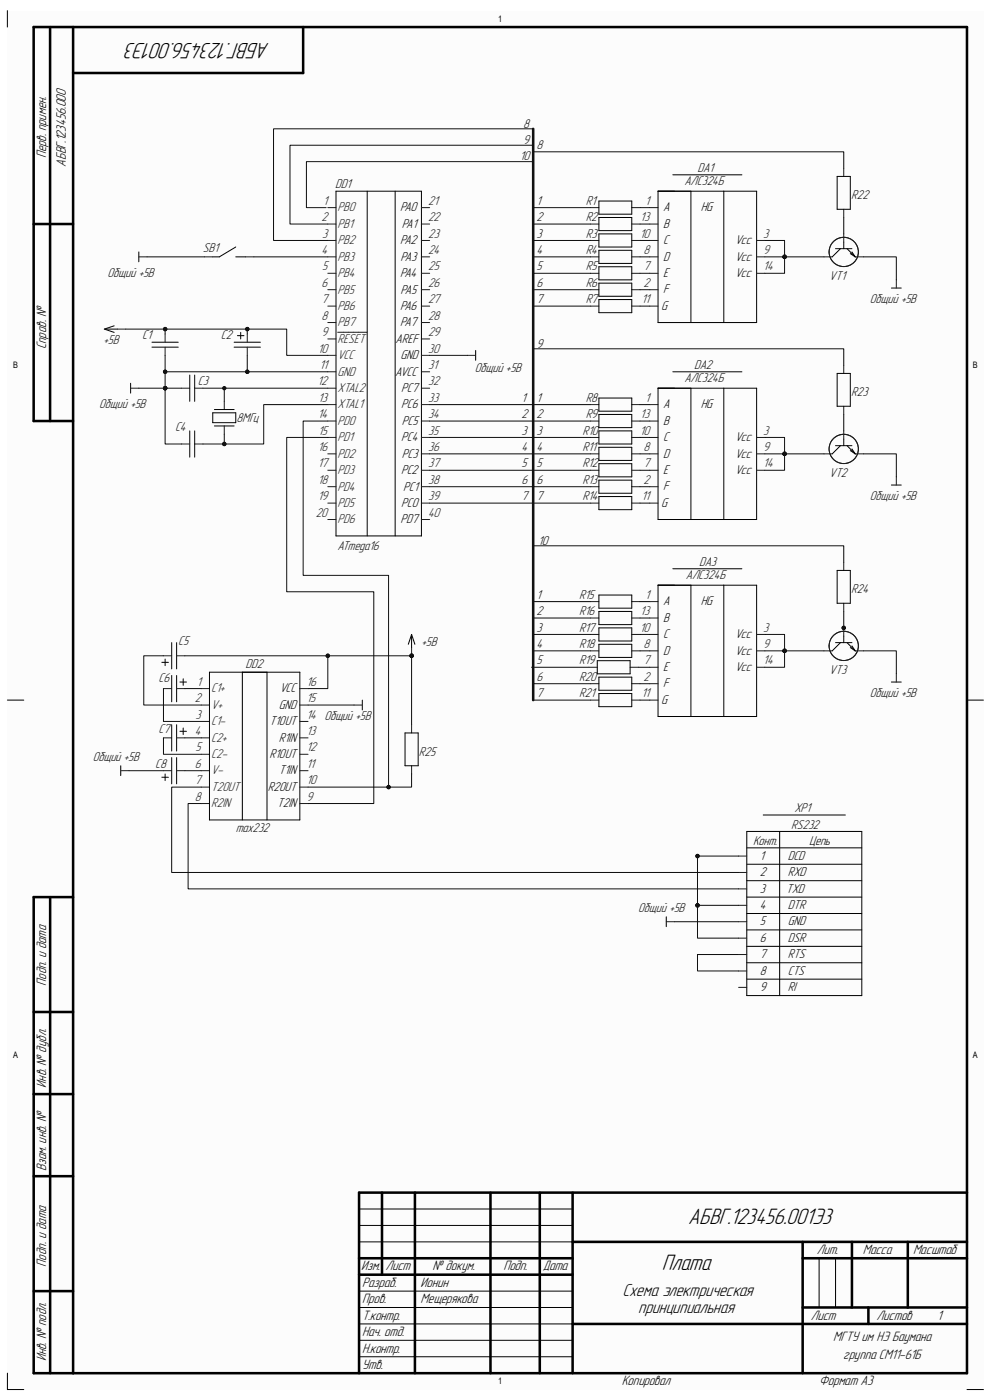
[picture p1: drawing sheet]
<svg xmlns="http://www.w3.org/2000/svg" width="297mm" height="420mm" viewBox="0 0 297 420" stroke-linecap="round" stroke-linejoin="round" font-family="sans-serif">
<g fill="#fcfcfc">
<path d="M2.2 3.2h292.5v413.7h-292.5z" fill-rule="evenodd"/>
<path d="M7.1 8.1h282.7v403.8h-282.7z" fill-rule="evenodd"/>
</g>
<g fill="none" stroke="#000" stroke-width=".3">
<path d="M2.2 3.2v4.9M100.7 57.4h25.6v103.4h-25.6zM110.1 57.4v103.4M118.4 57.4v103.4M197.2 57.4h29.6v39.4h-29.6zM201.7 52.4h20.6M207.1 57.4v39.4M216.9 57.4v39.4M250.9 52.9h3.9v9.9h-3.9zM70.7 77.1h2.9M70.7 74.1l-3.7 2.2a4 4 0 0 1-3.2 .8M179.5 60.3h9.8v4h-9.8z"/>
<path d="M179.5 65.2h9.8v4h-9.8zM179.5 70.2h9.8v3.9h-9.8zM179.5 75.1h9.8v3.9h-9.8zM250.4 74.6h4.9M251.9 74.6l-2.5 2.5M252.9 72.6v2M253.9 74.6l2.4 2.5M254.8 76.1l1.5 1M255.3 75.6l1 1.5M31.8 98.7h3.4M34.2 97.7l-2.9 1 2.9 1M72.1 99.7v2"/>
<path d="M179.5 80h9.8v4h-9.8zM179.5 84.9h9.8v4h-9.8zM179.5 89.9h9.8v3.9h-9.8zM267.2 86.4h2.9M39.1 115v2.9M45.5 102.7h7.9M45.5 104.1h7.9M56.9 112.5v7.9M58.3 112.5v7.9M70.2 102.7h7.8M70.2 104.1h7.8M71.2 100.7h1.9"/>
<path d="M142.6 105.1v3M179.5 119.4h9.8v3.9h-9.8zM197.2 116.5h29.6v39.4h-29.6zM201.7 111.5h20.6M207.1 116.5v39.4M216.9 116.5v39.4M250.9 112h3.9v9.9h-3.9zM56.9 129.3v7.8M58.3 129.3v7.8M63.8 123.8h6.9v3h-6.9zM64.3 122.9h5.9M64.3 127.8h5.9"/>
<path d="M179.5 124.3h9.8v4h-9.8zM179.5 129.3h9.8v3.9h-9.8zM179.5 134.2h9.8v3.9h-9.8zM179.5 139.1h9.8v4h-9.8zM250.4 133.7h4.9M251.9 133.7l-2.5 2.5M252.9 131.7v2M253.9 133.7l2.4 2.5M254.8 135.2l1.5 1M255.3 134.7l1 1.5M179.5 144h9.8v4h-9.8zM179.5 149h9.8v3.9h-9.8z"/>
<path d="M267.2 145.5h2.9M179.5 178.5h9.8v3.9h-9.8zM197.2 175.6h29.6v39.3h-29.6zM201.7 170.6h20.6M207.1 175.6v39.3M216.9 175.6v39.3M250.9 171.1h3.9v9.9h-3.9zM48.5 198.7h2M49.5 197.7v2M51.5 192.8v7.9M52.9 192.8v7.9M179 198.2h9.8v3.9h-9.8z"/>
<path d="M179.5 183.4h9.8v4h-9.8zM179.5 188.4h9.8v3.9h-9.8zM179.5 193.3h9.8v3.9h-9.8zM250.4 192.8h4.9M251.9 192.8l-2.5 2.5M252.9 190.8v2M253.9 192.8l2.4 2.5M254.8 194.3l1.5 1M255.3 193.8l1 1.5M2.2 210h4.9M51.5 202.6v7.9M51.5 217.4v7.9"/>
<path d="M52.9 202.6v7.9M52.9 217.4v7.9M53.9 204.6h2M53.9 219.4h2M54.9 203.6v2M54.9 218.4v2M108.6 210v3M121.4 219.9h3.9v9.8h-3.9zM179.5 203.1h9.8v4h-9.8zM179.5 208.1h9.8v3.9h-9.8zM267.2 204.6h2.9M289.8 210h4.9"/>
<path d="M36.2 229.7v3M48.5 233.2h2M49.5 232.2v2M51.5 227.3v7.8M52.9 227.3v7.8M107.6 372.6h64M107.6 367.6h64M107.6 362.7h64M245.5 377.5v14.7M250.4 377.5v14.7M107.6 397.2h64M107.6 392.2h64"/>
<path d="M107.6 387.3h64M2.2 411.9v5h4.9M107.6 407h64M107.6 402.1h64M289.8 416.9h4.9"/>
</g>
<g fill="none" stroke="#000" stroke-width=".76">
<path d="M15 8.1v118.2M21.9 8.1v403.8M90.9 8.1v13.8h-69M10.1 67.2h11.8M21.9 126.3h-11.8v-118.2h279.7v403.8h-279.7v-142.8h11.8M15 269.1v142.8M10.1 303.6h11.8M10.1 328.2h11.8M10.1 352.8h11.8M114.5 357.8v24.6M124.4 357.8v54.1M147 357.8v54.1"/>
<path d="M161.8 357.8v54.1M171.6 357.8v54.1M289.8 357.8h-182.2v54.1M107.6 377.5h64M171.6 372.6h118.2M240.6 377.5h49.2M240.6 372.6v39.3M255.3 372.6v19.6M272.1 372.6v19.6M10.1 387.3h11.8M107.6 382.4h64M171.6 397.2h118.2"/>
<path d="M240.6 392.2h49.2M260.3 392.2v5"/>
</g>
<g fill="none" stroke="#1c1c1c" stroke-width=".3">
<path d="M252.9 50.5v2.4M61.3 77.1h2.5M73.6 77.1h2.5M98.2 62.3h2.5M98.2 67.2h2.5M98.2 72.1h2.5M98.2 77.1h2.5M126.3 62.3h2.5M126.3 67.2h2.5M126.3 72.1h2.5M126.3 77.1h2.5M177 62.3h2.5"/>
<path d="M177 67.2h2.5M177 72.1h2.5M177 77.1h2.5M189.3 62.3h2.5M189.3 67.2h2.5M189.3 72.1h2.5M189.3 77.1h2.5M194.8 62.3h2.4M194.8 67.2h2.4M194.8 72.1h2.4M194.8 77.1h2.4M226.8 72.1h2.4"/>
<path d="M226.8 77.1h2.4M247 77.1h2.4M252.9 62.8v2.4M252.9 70.2v2.4M256.3 77.1h2.5M35.2 98.7h2.5M98.2 82h2.5M98.2 86.9h2.5M98.2 91.8h2.5M98.2 96.8h2.5M126.3 82h2.5M126.3 86.9h2.5"/>
<path d="M126.3 91.8h2.5M126.3 96.8h2.5M177 82h2.5M177 86.9h2.5M177 91.8h2.5M189.3 82h2.5M189.3 86.9h2.5M189.3 91.8h2.5M194.8 82h2.4M194.8 86.9h2.4M194.8 91.8h2.4M226.8 82h2.4"/>
<path d="M268.6 84v2.4M39.1 116.5h2.5M49.5 100.2v2.5M49.5 104.1v2.5M54.4 116.5h2.5M58.3 116.5h2.5M74.1 100.2v2.5M74.1 104.1v2.5M98.2 101.7h2.5M98.2 106.6h2.5M98.2 111.5h2.5M98.2 116.5h2.5"/>
<path d="M126.3 101.7h2.5M126.3 106.6h2.5M126.3 111.5h2.5M126.3 116.5h2.5M140.1 106.6h2.5M252.9 109.6v2.4M54.4 133.2h2.5M58.3 133.2h2.5M67.2 120.4v2.5M67.2 127.8v2.4M98.2 121.4h2.5M98.2 126.3h2.5"/>
<path d="M98.2 131.2h2.5M98.2 136.2h2.5M126.3 121.4h2.5M126.3 126.3h2.5M126.3 131.2h2.5M126.3 136.2h2.5M177 121.4h2.5M177 126.3h2.5M177 131.2h2.5M177 136.2h2.5M189.3 121.4h2.5M189.3 126.3h2.5"/>
<path d="M189.3 131.2h2.5M189.3 136.2h2.5M194.8 121.4h2.4M194.8 126.3h2.4M194.8 131.2h2.4M194.8 136.2h2.4M226.8 131.2h2.4M226.8 136.2h2.4M247 136.2h2.4M252.9 121.9v2.4M252.9 129.3v2.4M256.3 136.2h2.5"/>
<path d="M98.2 141.1h2.5M98.2 146h2.5M98.2 150.9h2.5M98.2 155.9h2.5M126.3 141.1h2.5M126.3 146h2.5M126.3 150.9h2.5M126.3 155.9h2.5M177 141.1h2.5M177 146h2.5M177 150.9h2.5M189.3 141.1h2.5"/>
<path d="M189.3 146h2.5M189.3 150.9h2.5M194.8 141.1h2.4M194.8 146h2.4M194.8 150.9h2.4M226.8 141.1h2.4M268.6 143.1v2.4M252.9 168.7v2.4M49 196.7h2.5M52.9 196.7h2.5M177 180.5h2.5M177 185.4h2.5"/>
<path d="M177 190.3h2.5M177 195.3h2.5M189.3 180.5h2.5M189.3 185.4h2.5M189.3 190.3h2.5M189.3 195.3h2.5M194.8 180.5h2.4M194.8 185.4h2.4M194.8 190.3h2.4M194.8 195.3h2.4M226.8 190.3h2.4M226.8 195.3h2.4"/>
<path d="M247 195.3h2.4M252.9 181v2.4M252.9 188.4v2.4M256.3 195.3h2.5M49 206.6h2.5M52.9 206.6h2.5M106.1 211.5h2.5M123.4 217.4v2.5M176.5 200.2h2.5M177 205.1h2.5M177 210h2.5M188.8 200.2h2.5"/>
<path d="M189.3 205.1h2.5M189.3 210h2.5M194.8 200.2h2.4M194.8 205.1h2.4M194.8 210h2.4M226.8 200.2h2.4M268.6 202.1v2.5M36.2 231.2h2.5M49 221.4h2.5M49 231.2h2.5M52.9 221.4h2.5M52.9 231.2h2.5"/>
<path d="M123.4 229.7v2.5"/>
<circle cx="252.9" cy="75.6" r="4.4"/>
<circle cx="252.9" cy="134.7" r="4.4"/>
<circle cx="252.9" cy="193.8" r="4.4"/>
</g>
<path d="M101.2 99.7h8.7" fill="none" stroke="#1d1d1d" stroke-width=".3"/>
<circle cx="123.4" cy="196.7" r=".5" fill="#0e0e0e"/>
<circle cx="123.4" cy="196.7" r=".5" fill="none" stroke="#0e0e0e" stroke-width=".3"/>
<path d="M123.4 194.3v2.4" fill="none" stroke="#1c1c1c" stroke-width=".3"/>
<circle cx="123.4" cy="196.7" r=".5" fill="#0e0e0e"/>
<g fill="none" stroke="#0e0e0e" stroke-width=".3">
<path d="M74.1 98.7h-24.6v1.5"/>
<circle cx="123.4" cy="196.7" r=".5"/>
</g>
<g fill="none" stroke="#000" stroke-width=".3">
<path d="M41.6 75.6v2.9M122.4 193.3l1-3 .9 3M123.4 190.8v3.5M62.8 201.7h27.1v44.3h-27.1zM72.6 201.7v44.3M80 201.7v44.3M223.8 249.4h34.5v49.3h-34.5zM223.8 254.3h34.5M223.8 259.3h34.5M228.7 244.5h24.7M233.7 249.4v49.3M199.7 275v3"/>
<path d="M223.8 264.2h34.5M223.8 269.1h34.5M223.8 274h34.5M223.8 279h34.5M223.8 283.9h34.5M223.8 288.8h34.5M223.8 293.7h34.5"/>
</g>
<g fill="none" stroke="#1c1c1c" stroke-width=".3">
<path d="M41.6 77.1h2.5M60.3 206.6h2.5M60.3 211.5h2.5M60.3 216.4h2.5M89.9 206.6h2.4M89.9 211.5h2.4M89.9 216.4h2.4M60.3 221.4h2.5M60.3 226.3h2.5M60.3 231.2h2.5M60.3 236.1h2.5M89.9 221.4h2.4"/>
<path d="M89.9 226.3h2.4M89.9 231.2h2.4M89.9 236.1h2.4M60.3 241.1h2.5M89.9 241.1h2.4M221.4 256.8h2.4M199.7 276.5h2.5M221.4 261.7h2.4M221.4 266.7h2.4M221.4 271.6h2.4M221.4 276.5h2.4M221.4 281.4h2.4"/>
<path d="M221.4 286.4h2.4M221.4 291.3h2.4M221.4 296.2h2.4"/>
</g>
<circle cx="74.1" cy="98.7" r=".5" fill="#0e0e0e"/>
<circle cx="74.1" cy="98.7" r=".5" fill="none" stroke="#0e0e0e" stroke-width=".3"/>
<circle cx="49.5" cy="98.7" r=".5" fill="#0e0e0e"/>
<g fill="none" stroke="#0e0e0e" stroke-width=".3">
<path d="M74.1 100.2v-1.5h11.8v7.9h12.3"/>
<circle cx="49.5" cy="98.7" r=".5"/>
</g>
<circle cx="74.1" cy="98.7" r=".5" fill="#0e0e0e"/>
<g fill="none" stroke="#0e0e0e" stroke-width=".3">
<path d="M74.1 106.6v4.9h24.1"/>
<circle cx="74.1" cy="98.7" r=".5"/>
</g>
<circle cx="74.1" cy="111.5" r=".5" fill="#0e0e0e"/>
<g fill="none" stroke="#0e0e0e" stroke-width=".3">
<path d="M60.8 116.5h37.4M67.2 116.5v3.9"/>
<circle cx="74.1" cy="111.5" r=".5"/>
</g>
<circle cx="67.2" cy="116.4" r=".5" fill="#0e0e0e"/>
<g fill="none" stroke="#0e0e0e" stroke-width=".3">
<path d="M98.2 121.4h-19.2v11.8h-18.2"/>
<circle cx="67.2" cy="116.4" r=".5"/>
</g>
<circle cx="67.2" cy="133.2" r=".5" fill="#0e0e0e"/>
<g fill="none" stroke="#0e0e0e" stroke-width=".3">
<path d="M67.2 130.2v3"/>
<circle cx="67.2" cy="133.2" r=".5"/>
</g>
<circle cx="67.2" cy="133.2" r=".5" fill="#0e0e0e"/>
<g fill="none" stroke="#0e0e0e" stroke-width=".3">
<path d="M37.7 98.7h11.8"/>
<circle cx="67.2" cy="133.2" r=".5"/>
</g>
<circle cx="49.5" cy="98.7" r=".5" fill="#0e0e0e"/>
<g fill="none" stroke="#0e0e0e" stroke-width=".3">
<path d="M159.8 49v-.5h-68v13.8h5.9M128.8 106.6h11.3M128.8 121.4h48.2M235.1 136.2v4.9h-5.9"/>
<circle cx="49.5" cy="98.7" r=".5"/>
</g>
<circle cx="235.1" cy="136.2" r=".5" fill="#0e0e0e"/>
<g fill="none" stroke="#0e0e0e" stroke-width=".3">
<path d="M191.8 121.4h3M191.8 126.3h3M191.8 131.2h3M191.8 136.2h3M229.2 136.2h5.9M191.8 146h3M191.8 150.9h3M191.8 141.1h3"/>
<circle cx="235.1" cy="136.2" r=".5"/>
</g>
<circle cx="235.1" cy="136.2" r=".5" fill="#0e0e0e"/>
<g fill="none" stroke="#0e0e0e" stroke-width=".3">
<path d="M235.1 136.2h11.9M252.9 124.3v5M258.8 136.2h9.8v6.9"/>
<circle cx="235.1" cy="136.2" r=".5"/>
</g>
<circle cx="235.1" cy="136.2" r=".5" fill="#0e0e0e"/>
<g fill="none" stroke="#0e0e0e" stroke-width=".3">
<path d="M229.2 131.2h5.9v5"/>
<circle cx="235.1" cy="136.2" r=".5"/>
</g>
<circle cx="235.1" cy="136.2" r=".5" fill="#0e0e0e"/>
<g fill="none" stroke="#0e0e0e" stroke-width=".3">
<path d="M235.1 77.1v4.9h-5.9"/>
<circle cx="235.1" cy="136.2" r=".5"/>
</g>
<circle cx="235.1" cy="77.1" r=".5" fill="#0e0e0e"/>
<g fill="none" stroke="#0e0e0e" stroke-width=".3">
<path d="M191.8 62.3h3M191.8 67.2h3M191.8 72.1h3M191.8 77.1h3M229.2 77.1h5.9M191.8 82h3M191.8 86.9h3M191.8 91.8h3"/>
<circle cx="235.1" cy="77.1" r=".5"/>
</g>
<circle cx="235.1" cy="77.1" r=".5" fill="#0e0e0e"/>
<g fill="none" stroke="#0e0e0e" stroke-width=".3">
<path d="M235.1 77.1h11.9M252.9 65.2v5M258.8 77.1h9.8v6.9"/>
<circle cx="235.1" cy="77.1" r=".5"/>
</g>
<circle cx="235.1" cy="77.1" r=".5" fill="#0e0e0e"/>
<g fill="none" stroke="#0e0e0e" stroke-width=".3">
<path d="M229.2 72.1h5.9v5"/>
<circle cx="235.1" cy="77.1" r=".5"/>
</g>
<circle cx="235.1" cy="77.1" r=".5" fill="#0e0e0e"/>
<g fill="none" stroke="#0e0e0e" stroke-width=".3">
<path d="M235.1 195.3v4.9h-5.9"/>
<circle cx="235.1" cy="77.1" r=".5"/>
</g>
<circle cx="235.1" cy="195.2" r=".5" fill="#0e0e0e"/>
<g fill="none" stroke="#0e0e0e" stroke-width=".3">
<path d="M191.8 180.5h3M191.8 185.4h3M191.8 190.3h3M191.8 195.3h3M229.2 195.3h5.9M191.3 200.2h3.5M191.8 205.1h3M191.8 210h3"/>
<circle cx="235.1" cy="195.2" r=".5"/>
</g>
<circle cx="235.1" cy="195.2" r=".5" fill="#0e0e0e"/>
<g fill="none" stroke="#0e0e0e" stroke-width=".3">
<path d="M235.1 195.3h11.9M258.8 195.3h9.8v6.8"/>
<circle cx="235.1" cy="195.2" r=".5"/>
</g>
<circle cx="235.1" cy="195.2" r=".5" fill="#0e0e0e"/>
<g fill="none" stroke="#0e0e0e" stroke-width=".3">
<path d="M229.2 190.3h5.9v5"/>
<circle cx="235.1" cy="195.2" r=".5"/>
</g>
<circle cx="235.1" cy="195.2" r=".5" fill="#0e0e0e"/>
<g fill="none" stroke="#0e0e0e" stroke-width=".3">
<path d="M159.8 62.3h17.2M159.8 67.2h17.2M159.8 72.1h17.2M159.8 77.1h17.2M159.8 82h17.2M159.8 86.9h17.2M159.8 91.8h17.2M74.1 111.5h-24.6v5"/>
<circle cx="235.1" cy="195.2" r=".5"/>
</g>
<circle cx="49.5" cy="116.4" r=".5" fill="#0e0e0e"/>
<circle cx="49.5" cy="116.4" r=".5" fill="none" stroke="#0e0e0e" stroke-width=".3"/>
<circle cx="49.5" cy="116.4" r=".5" fill="#0e0e0e"/>
<circle cx="49.5" cy="116.4" r=".5" fill="none" stroke="#0e0e0e" stroke-width=".3"/>
<circle cx="49.5" cy="111.5" r=".5" fill="#0e0e0e"/>
<circle cx="49.5" cy="111.5" r=".5" fill="none" stroke="#0e0e0e" stroke-width=".3"/>
<circle cx="74.1" cy="111.5" r=".5" fill="#0e0e0e"/>
<g fill="none" stroke="#0e0e0e" stroke-width=".3">
<path d="M41.6 116.5h7.9M159.8 104.6h93.1v5M159.8 163.7h93.1v5M159.8 180.5h17.2M159.8 185.4h17.2M159.8 190.3h17.2M159.8 195.3h17.2M159.3 200.2h17.2M159.8 205.1h17.2M159.8 210h17.2"/>
<circle cx="74.1" cy="111.5" r=".5"/>
</g>
<circle cx="49.5" cy="116.4" r=".5" fill="#0e0e0e"/>
<g fill="none" stroke="#0e0e0e" stroke-width=".3">
<path d="M49.5 106.6v4.9"/>
<circle cx="49.5" cy="116.4" r=".5"/>
</g>
<circle cx="49.5" cy="111.5" r=".5" fill="#0e0e0e"/>
<circle cx="49.5" cy="111.5" r=".5" fill="none" stroke="#0e0e0e" stroke-width=".3"/>
<circle cx="252.9" cy="188.4" r=".5" fill="#0e0e0e"/>
<g fill="none" stroke="#0e0e0e" stroke-width=".3">
<path d="M252.9 183.4v5"/>
<circle cx="252.9" cy="188.4" r=".5"/>
</g>
<circle cx="252.9" cy="188.4" r=".5" fill="#0e0e0e"/>
<g fill="none" stroke="#0e0e0e" stroke-width=".3">
<path d="M159.8 38.6h-77.8v33.5h16.2M159.8 43.6h-72.9v23.6h11.3M159.8 45.5h93.1v5M54.4 116.5h-4.9v16.7h4.9M128.8 126.3h48.2M128.8 131.2h48.2M128.8 136.2h48.2M128.8 141.1h48.2M128.8 146h48.2M128.8 150.9h48.2"/>
<circle cx="252.9" cy="188.4" r=".5"/>
</g>
<circle cx="49.5" cy="116.4" r=".5" fill="#0e0e0e"/>
<g fill="none" stroke="#0e0e0e" stroke-width=".3">
<path d="M55.4 196.7h42.8v9.9h-5.9M49 206.6v9.8h11.3M55.4 206.6h4.9M92.3 211.5h13.8M38.7 231.2h10.3M49 221.4v4.9h11.3M55.4 221.4h4.9M55.4 231.2h4.9"/>
<circle cx="49.5" cy="116.4" r=".5"/>
</g>
<circle cx="98.2" cy="196.7" r=".5" fill="#0e0e0e"/>
<g fill="none" stroke="#0e0e0e" stroke-width=".3">
<path d="M98.2 131.2h-12.3v46.3h26.1v63.6h-19.7M49 196.7h-5.9v14.8h17.2M123.4 196.7v20.7"/>
<circle cx="98.2" cy="196.7" r=".5"/>
</g>
<circle cx="123.4" cy="196.7" r=".5" fill="#0e0e0e"/>
<g fill="none" stroke="#0e0e0e" stroke-width=".3">
<path d="M98.2 126.3h-7.3v46.3h25.6v63.5"/>
<circle cx="123.4" cy="196.7" r=".5"/>
</g>
<circle cx="116.5" cy="236.1" r=".5" fill="#0e0e0e"/>
<g fill="none" stroke="#0e0e0e" stroke-width=".3">
<path d="M123.4 232.2v3.9h-31.1"/>
<circle cx="116.5" cy="236.1" r=".5"/>
</g>
<circle cx="116.5" cy="236.1" r=".5" fill="#0e0e0e"/>
<g fill="none" stroke="#0e0e0e" stroke-width=".3">
<path d="M44.1 77.1h17.2M76.1 77.1h22.1M209 271.6h12.4"/>
<circle cx="116.5" cy="236.1" r=".5"/>
</g>
<circle cx="209" cy="271.6" r=".5" fill="#0e0e0e"/>
<g fill="none" stroke="#0e0e0e" stroke-width=".3">
<path d="M209 256.8h12.4"/>
<circle cx="209" cy="271.6" r=".5"/>
</g>
<circle cx="209" cy="256.8" r=".5" fill="#0e0e0e"/>
<g fill="none" stroke="#0e0e0e" stroke-width=".3">
<path d="M209 256.3v15.3"/>
<circle cx="209" cy="256.8" r=".5"/>
</g>
<circle cx="209" cy="271.6" r=".5" fill="#0e0e0e"/>
<circle cx="209" cy="271.6" r=".5" fill="none" stroke="#0e0e0e" stroke-width=".3"/>
<circle cx="209" cy="256.8" r=".5" fill="#0e0e0e"/>
<g fill="none" stroke="#0e0e0e" stroke-width=".3">
<path d="M209 271.6v9.8h12.4"/>
<circle cx="209" cy="256.8" r=".5"/>
</g>
<circle cx="209" cy="271.6" r=".5" fill="#0e0e0e"/>
<g fill="none" stroke="#0e0e0e" stroke-width=".3">
<path d="M98.2 196.7h25.2M60.3 236.1h-8.8v25.6h169.9M60.3 241.1h-3.9v25.6h165M202.2 276.5h19.2M221.4 286.4h-12.4v4.9h12.4"/>
<circle cx="209" cy="271.6" r=".5"/>
</g>
<circle cx="98.2" cy="196.7" r=".5" fill="#0e0e0e"/>
<circle cx="98.2" cy="196.7" r=".5" fill="none" stroke="#0e0e0e" stroke-width=".3"/>
<circle cx="123.4" cy="196.7" r=".5" fill="#0e0e0e"/>
<circle cx="123.4" cy="196.7" r=".5" fill="none" stroke="#0e0e0e" stroke-width=".3"/>
<path d="M159.8 38.7v171.3" fill="none" stroke="#0e0e0e" stroke-width=".76"/>
<g font-size="7.1">
<text x="80.8" y="13" transform="rotate(-180 80.8 13)">АБВГ.123456.001Э3</text>
<text x="206.3" y="367.2">АБВГ.123456.001Э3</text>
<text x="198.3" y="381">Плата</text>
</g>
<g font-size="5.5">
<text x="186.5" y="388.9">Схема электрическая</text>
<text x="191.3" y="393.8">принципиальная</text>
</g>
<g font-size="4.3">
<text x="13.8" y="47.5" transform="rotate(-90 13.8 47.5)">Перв. примен.</text>
<text x="19.7" y="50.1" transform="rotate(-90 19.7 50.1)">АБВГ.123456.000</text>
<text x="13.8" y="104.8" transform="rotate(-90 13.8 104.8)">Справ. №</text>
<text x="13.8" y="295.7" transform="rotate(-90 13.8 295.7)">Подп. и дата</text>
<text x="13.8" y="326.3" transform="rotate(-90 13.8 326.3)">Инв. № дубл.</text>
<text x="13.8" y="351.4" transform="rotate(-90 13.8 351.4)">Взам. инв. №</text>
<text x="244.8" y="376.2">Лит.</text>
<text x="258.6" y="376.2">Масса</text>
<text x="273.6" y="376.2">Масштаб</text>
<text x="13.8" y="379.9" transform="rotate(-90 13.8 379.9)">Подп. и дата</text>
<text x="108.2" y="381.1">Изм.</text>
<text x="115.5" y="381.1">Лист</text>
<text x="129.6" y="381.1">№ докум.</text>
<text x="150.9" y="381.1">Подп.</text>
<text x="162.7" y="381.1">Дата</text>
<text x="108.6" y="386.1">Разраб.</text>
<text x="126.1" y="386.1">Ионин</text>
<text x="108.6" y="391">Пров.</text>
<text x="108.6" y="395.9">Т.контр.</text>
<text x="126.1" y="391">Мещерякова</text>
<text x="243" y="395.9">Лист</text>
<text x="262.7" y="395.9">Листов</text>
<text x="280.9" y="395.9">1</text>
<text x="108.6" y="400.9">Нач. отд.</text>
<text x="108.6" y="405.8">Н.контр.</text>
<text x="249.7" y="402.3">МГТУ им НЭ Баумана</text>
<text x="252.7" y="407.8">группа СМ11-61Б</text>
<text x="13.8" y="408.3" transform="rotate(-90 13.8 408.3)">Инв. № подл.</text>
<text x="108.6" y="410.7">Утв.</text>
<text x="186.4" y="415.6">Копировал</text>
<text x="245.5" y="415.6">Формат А3</text>
</g>
<g font-size="4" fill="#0e0e0e">
<text x="156.8" y="38.3">8</text>
<text x="156.8" y="43.2">9</text>
<text x="160.8" y="44.7">8</text>
<text x="155.8" y="48.1">10</text>
<text x="209" y="51.6">DA1</text>
<text x="100.5" y="56.3">DD1</text>
<text x="205.1" y="55.5">АЛС324Б</text>
<text x="255.1" y="59.8">R22</text>
<text x="160.8" y="61.4">1</text>
<text x="175.6" y="61.4">R1</text>
<text x="160.8" y="66.3">2</text>
<text x="160.8" y="71.3">3</text>
<text x="175.6" y="66.3">R2</text>
<text x="175.6" y="71.3">R3</text>
<text x="60.8" y="75.7">SB1</text>
<text x="160.8" y="76.2">4</text>
<text x="175.6" y="76.2">R4</text>
<text x="32.3" y="83.1">Общий +5В</text>
<text x="160.8" y="81.1">5</text>
<text x="175.6" y="81.1">R5</text>
<text x="160.8" y="86.1">6</text>
<text x="175.6" y="86.1">R6</text>
<text x="248.5" y="84.1">VT1</text>
<text x="160.8" y="91">7</text>
<text x="175.6" y="91">R7</text>
<text x="260.7" y="91">Общий +5В</text>
<text x="42.6" y="101.8">C1</text>
<text x="66.2" y="101.8">C2</text>
<text x="31" y="103.1">+5В</text>
<text x="160.8" y="104.3">9</text>
<text x="142.3" y="111.5">Общий +5В</text>
<text x="208.1" y="110.7">DA2</text>
<text x="59.3" y="115.6">C3</text>
<text x="205.1" y="114.6">АЛС324Б</text>
<text x="255.1" y="118.9">R23</text>
<text x="29.8" y="122.5">Общий +5В</text>
<text x="156.3" y="120.5">1</text>
<text x="156.3" y="125.4">2</text>
<text x="160.8" y="120.5">1</text>
<text x="160.8" y="125.4">2</text>
<text x="175.6" y="120.5">R8</text>
<text x="175.6" y="125.4">R9</text>
<text x="52.5" y="129.4">C4</text>
<text x="70.9" y="126.7">8МГц</text>
<text x="156.3" y="130.4">3</text>
<text x="160.8" y="130.4">3</text>
<text x="174.6" y="130.4">R10</text>
<text x="156.3" y="135.3">4</text>
<text x="160.8" y="135.3">4</text>
<text x="174.6" y="135.3">R11</text>
<text x="156.3" y="140.2">5</text>
<text x="160.8" y="140.2">5</text>
<text x="174.6" y="140.2">R12</text>
<text x="248.5" y="143.2">VT2</text>
<text x="156.3" y="145.2">6</text>
<text x="160.8" y="145.2">6</text>
<text x="174.6" y="145.2">R13</text>
<text x="156.3" y="150.1">7</text>
<text x="160.8" y="150.1">7</text>
<text x="174.6" y="150.1">R14</text>
<text x="260.7" y="150.1">Общий +5В</text>
<text x="101.2" y="164.8">ATmega16</text>
<text x="161.2" y="163.4">10</text>
<text x="205.6" y="173.7">АЛС324Б</text>
<text x="209.5" y="169.8">DA3</text>
<text x="160.8" y="179.6">1</text>
<text x="173.6" y="179.6">R15</text>
<text x="255.1" y="178">R24</text>
<text x="160.8" y="184.5">2</text>
<text x="173.6" y="184.5">R16</text>
<text x="160.8" y="189.5">3</text>
<text x="173.6" y="189.5">R17</text>
<text x="53.4" y="193.4">C5</text>
<text x="126.3" y="193.9">+5В</text>
<text x="160.8" y="194.4">4</text>
<text x="173.6" y="194.4">R18</text>
<text x="73.6" y="200.3">DD2</text>
<text x="160.8" y="199.3">5</text>
<text x="173.6" y="199.3">R19</text>
<text x="248.5" y="202.3">VT3</text>
<text x="47.5" y="204.7">C6</text>
<text x="160.8" y="204.3">6</text>
<text x="160.8" y="209.2">7</text>
<text x="173.6" y="204.3">R20</text>
<text x="173.6" y="209.2">R21</text>
<text x="260.7" y="209.2">Общий +5В</text>
<text x="47.5" y="220">C7</text>
<text x="125.6" y="226.8">R25</text>
<text x="27.8" y="228.4">Общий +5В</text>
<text x="46.5" y="230.3">C8</text>
<text x="238.1" y="243.6">XP1</text>
<text x="70.7" y="249.6">max232</text>
<text x="237.1" y="248.6">RS232</text>
<text x="191.3" y="273.7">Общий +5В</text>
</g>
<g font-size="4" fill="#1c1c1c">
<text x="96.9" y="61.4">1</text>
<text x="128.3" y="61.4">21</text>
<text x="193.4" y="61.4">1</text>
<text x="96.3" y="66.3">2</text>
<text x="96.5" y="71.3">3</text>
<text x="128.3" y="66.3">22</text>
<text x="128.3" y="71.3">23</text>
<text x="191.7" y="71.3">10</text>
<text x="191.9" y="66.3">13</text>
<text x="228.8" y="71.3">3</text>
<text x="96.3" y="76.2">4</text>
<text x="128.3" y="76.2">24</text>
<text x="192.8" y="76.2">8</text>
<text x="228.8" y="76.2">9</text>
<text x="96.5" y="81.1">5</text>
<text x="128.3" y="81.1">25</text>
<text x="192.8" y="81.1">7</text>
<text x="228.8" y="81.1">14</text>
<text x="96.3" y="86.1">6</text>
<text x="128.3" y="86.1">26</text>
<text x="192.8" y="86.1">2</text>
<text x="96.3" y="91">7</text>
<text x="96.3" y="95.9">8</text>
<text x="128.3" y="91">27</text>
<text x="128.3" y="95.9">28</text>
<text x="192.3" y="91">11</text>
<text x="96.3" y="100.8">9</text>
<text x="128.3" y="100.8">29</text>
<text x="95.2" y="105.7">10</text>
<text x="128.3" y="105.7">30</text>
<text x="95.8" y="110.7">11</text>
<text x="128.3" y="110.7">31</text>
<text x="95.2" y="115.6">12</text>
<text x="128.3" y="115.6">32</text>
<text x="95.2" y="125.4">14</text>
<text x="95.4" y="120.5">13</text>
<text x="128.3" y="120.5">33</text>
<text x="128.3" y="125.4">34</text>
<text x="191.9" y="125.4">13</text>
<text x="193.4" y="120.5">1</text>
<text x="95.4" y="130.4">15</text>
<text x="128.3" y="130.4">35</text>
<text x="191.7" y="130.4">10</text>
<text x="228.8" y="130.4">3</text>
<text x="95.2" y="135.3">16</text>
<text x="128.3" y="135.3">36</text>
<text x="192.8" y="135.3">8</text>
<text x="228.8" y="135.3">9</text>
<text x="95.2" y="140.2">17</text>
<text x="128.3" y="140.2">37</text>
<text x="192.8" y="140.2">7</text>
<text x="228.8" y="140.2">14</text>
<text x="95.2" y="145.2">18</text>
<text x="128.3" y="145.2">38</text>
<text x="192.8" y="145.2">2</text>
<text x="94.7" y="155">20</text>
<text x="95.2" y="150.1">19</text>
<text x="128.3" y="150.1">39</text>
<text x="128.3" y="155">40</text>
<text x="192.3" y="150.1">11</text>
<text x="193.4" y="179.6">1</text>
<text x="191.9" y="184.5">13</text>
<text x="191.7" y="189.5">10</text>
<text x="228.8" y="189.5">3</text>
<text x="192.8" y="194.4">8</text>
<text x="228.8" y="194.4">9</text>
<text x="192.8" y="199.3">7</text>
<text x="228.8" y="199.3">14</text>
<text x="59" y="205.7">1</text>
<text x="91.9" y="205.7">16</text>
<text x="192.3" y="209.2">11</text>
<text x="192.8" y="204.3">2</text>
<text x="58.4" y="210.7">2</text>
<text x="58.6" y="215.6">3</text>
<text x="91.9" y="210.7">15</text>
<text x="91.9" y="215.6">14 Общий +5В</text>
<text x="58.4" y="220.5">4</text>
<text x="91.9" y="220.5">13</text>
<text x="58.6" y="225.4">5</text>
<text x="91.9" y="225.4">12</text>
<text x="58.4" y="230.3">6</text>
<text x="91.9" y="230.3">11</text>
<text x="58.4" y="235.3">7</text>
<text x="91.9" y="235.3">10</text>
<text x="58.4" y="240.2">8</text>
<text x="91.9" y="240.2">9</text>
</g>
<g font-size="4" fill="#1d1d1d">
<text x="101.2" y="63.4">PB0</text>
<text x="101.2" y="68.4">PB1</text>
<text x="101.2" y="73.3">PB2</text>
<text x="101.2" y="78.2">PB3</text>
<text x="101.2" y="83.1">PB4</text>
<text x="101.2" y="88.1">PB5</text>
<text x="101.2" y="93">PB6</text>
<text x="101.2" y="97.9">PB7</text>
<text x="101.2" y="102.8">RESET</text>
<text x="101.2" y="107.7">VCC</text>
<text x="101.2" y="112.7">GND</text>
<text x="101.2" y="117.6">XTAL2</text>
<text x="101.2" y="122.5">XTAL1</text>
<text x="101.2" y="127.5">PD0</text>
<text x="101.2" y="132.4">PD1</text>
<text x="101.2" y="137.3">PD2</text>
<text x="101.2" y="142.2">PD3</text>
<text x="101.2" y="147.2">PD4</text>
<text x="101.2" y="152.1">PD5</text>
<text x="101.2" y="157">PD6</text>
<text x="63.3" y="207.7">C1+</text>
<text x="63.3" y="212.6">V+</text>
<text x="63.3" y="217.6">C1-</text>
<text x="63.3" y="222.5">C2+</text>
<text x="63.3" y="227.4">C2-</text>
<text x="63.3" y="232.3">V-</text>
<text x="63.3" y="237.3">T2OUT</text>
<text x="63.3" y="242.2">R2IN</text>
</g>
<g font-size="4">
<text x="119.9" y="63.4">PA0</text>
<text x="198.7" y="63.4">A</text>
<text x="210" y="63.4">HG</text>
<text x="120.4" y="68.4">PA1</text>
<text x="198.7" y="68.3">B</text>
<text x="119.9" y="73.3">PA2</text>
<text x="198.7" y="73.2">C</text>
<text x="220.3" y="73.2">Vcc</text>
<text x="119.9" y="83.1">PA4</text>
<text x="120.1" y="78.2">PA3</text>
<text x="198.7" y="78.2">D</text>
<text x="198.7" y="83.1">E</text>
<text x="220.3" y="78.2">Vcc</text>
<text x="220.3" y="83.1">Vcc</text>
<text x="120.1" y="88.1">PA5</text>
<text x="198.7" y="88">F</text>
<text x="119.9" y="93">PA6</text>
<text x="198.2" y="93">G</text>
<text x="119.9" y="97.9">PA7</text>
<text x="118.6" y="102.8">AREF</text>
<text x="120.1" y="107.7">GND</text>
<text x="118.4" y="112.7">AVCC</text>
<text x="120.3" y="117.6">PC7</text>
<text x="120.3" y="122.5">PC6</text>
<text x="198.7" y="122.5">A</text>
<text x="210" y="122.5">HG</text>
<text x="120.4" y="127.5">PC5</text>
<text x="198.7" y="127.4">B</text>
<text x="120.3" y="132.4">PC4</text>
<text x="120.4" y="137.3">PC3</text>
<text x="198.7" y="132.3">C</text>
<text x="198.7" y="137.3">D</text>
<text x="220.3" y="137.3">Vcc</text>
<text x="220.3" y="132.3">Vcc</text>
<text x="120.2" y="142.2">PC2</text>
<text x="198.7" y="142.2">E</text>
<text x="220.3" y="142.2">Vcc</text>
<text x="120.8" y="147.2">PC1</text>
<text x="198.7" y="147.1">F</text>
<text x="120.3" y="152.1">PC0</text>
<text x="198.2" y="152.1">G</text>
<text x="120.1" y="157">PD7</text>
<text x="198.7" y="181.6">A</text>
<text x="210" y="181.6">HG</text>
<text x="198.7" y="186.5">B</text>
<text x="198.7" y="191.4">C</text>
<text x="220.3" y="191.4">Vcc</text>
<text x="198.7" y="196.4">D</text>
<text x="220.3" y="196.4">Vcc</text>
<text x="198.7" y="201.3">E</text>
<text x="220.3" y="201.3">Vcc</text>
<text x="83.8" y="207.7">VCC</text>
<text x="198.7" y="206.2">F</text>
<text x="83.6" y="212.6">GND</text>
<text x="198.2" y="211.2">G</text>
<text x="80.8" y="217.6">T1OUT</text>
<text x="80.8" y="227.4">R1OUT</text>
<text x="83.6" y="222.5">R1IN</text>
<text x="83.6" y="232.3">T1IN</text>
<text x="80.3" y="237.3">R2OUT</text>
<text x="83.1" y="242.2">T2IN</text>
<text x="225.8" y="253.5">Конт.</text>
<text x="227.8" y="257.9">1</text>
<text x="236.1" y="257.9">DCD</text>
<text x="242.5" y="253.5">Цепь</text>
<text x="227.8" y="262.8">2</text>
<text x="236.1" y="262.8">RXD</text>
<text x="227.8" y="267.8">3</text>
<text x="235.6" y="267.8">TXD</text>
<text x="227.8" y="272.7">4</text>
<text x="236.1" y="272.7">DTR</text>
<text x="227.8" y="277.6">5</text>
<text x="236.1" y="277.6">GND</text>
<text x="227.8" y="282.5">6</text>
<text x="227.8" y="287.5">7</text>
<text x="236.1" y="282.5">DSR</text>
<text x="236.1" y="287.5">RTS</text>
<text x="227.8" y="292.4">8</text>
<text x="236.1" y="292.4">CTS</text>
<text x="227.8" y="297.3">9</text>
<text x="236.1" y="297.3">RI</text>
</g>
<g font-size="2.7">
<text x="149.3" y="6.6">1</text>
<text x="4" y="110.5">B</text>
<text x="291.6" y="110.5">B</text>
<text x="3.9" y="317.4">A</text>
<text x="291.5" y="317.4">A</text>
<text x="149.3" y="415.3">1</text>
</g>
</svg>
